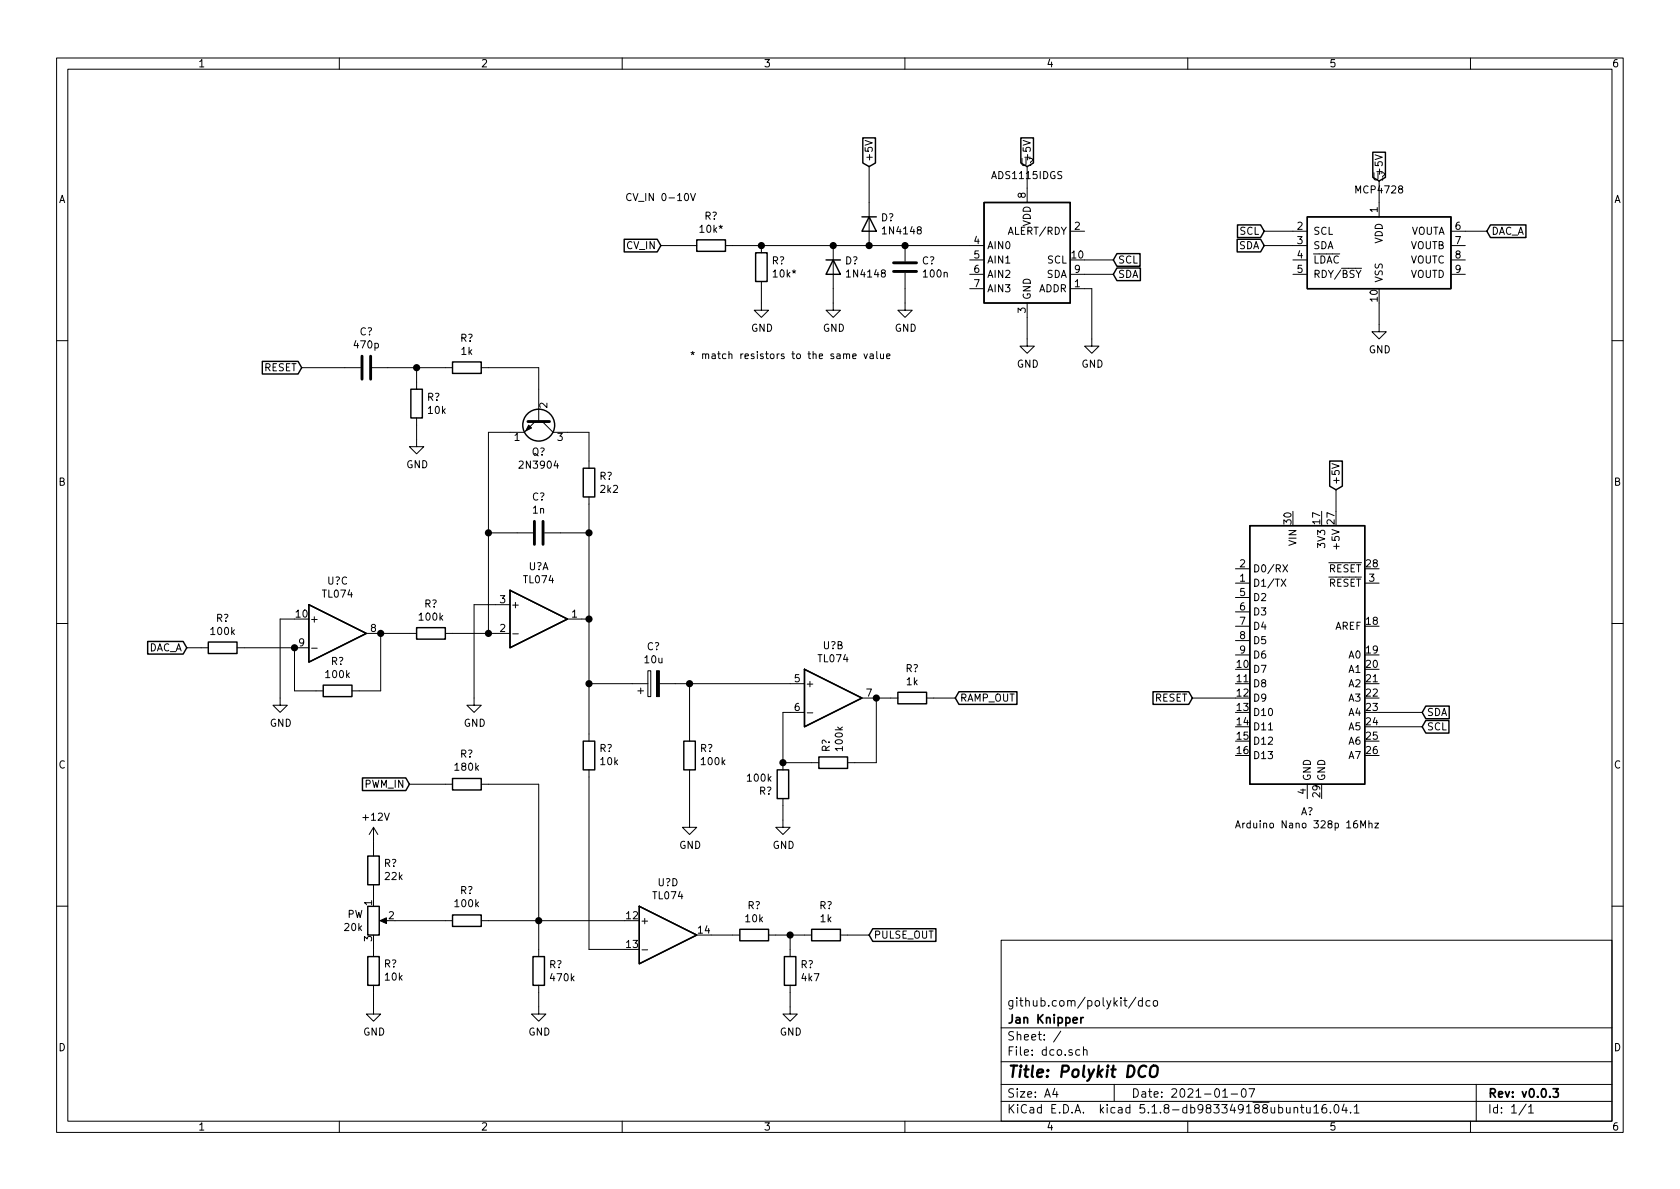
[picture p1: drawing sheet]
<svg xmlns="http://www.w3.org/2000/svg" width="297mm" height="210mm" viewBox="0 0 297 210" stroke-linecap="round" stroke-linejoin="round" font-family="sans-serif">
<g fill="none" stroke="#000" stroke-width=".18">
<path d="M10 10.3h277v189.9h-277zM12 12.2h273v186.1h-273zM60 10.3v1.9M110 10.3v1.9M160 10.3v1.9M210 10.3v1.9M260 10.3v1.9M121.1 34.3l.2-.1a.67 .67 0 0 1 .5 .6 .67 .67 0 0 1-.5 .7l-.3-.5zM122.1 34.2l.4 1.3 .5-1.3M153 24.8l1.2 .5-1.2 .4M153.7 29.5v13.9M180.9 24.8l1.3 .5-1.3 .4"/>
<path d="M181.6 29.5v6.3M243.1 27.4l1.3 .4-1.3 .4M243.8 32v6.3M116.8 43.4h6.4M128.3 43.4h45.7M134.6 49.8v5.1h1.3l-1.3 1.2-1.3-1.2h1.3M134.6 43.4v1.3M147.3 43.4v11.5h1.3l-1.3 1.2-1.3-1.2h1.3M160 48.3v6.6h1.3l-1.3 1.2-1.3-1.2h1.3M160 43.4v2.8M171.4 51h2.6M171.4 46h2.6"/>
<path d="M171.4 48.5h2.6M181.6 53.6v7.6h1.3l-1.3 1.3-1.3-1.3h1.3M189.2 51h3.8v10.2h1.3l-1.3 1.3-1.2-1.3h1.2M189.2 40.9h2.6M189.2 48.5h7.6M191.8 46h5M223.5 40.9h7.6M223.5 43.4h7.6M228.6 46h2.5M228.6 48.5h2.5M239.6 47.4h1.1M239.8 47.8l.4 .7 .4-.7"/>
<path d="M243.8 53.6v5.1h1.3l-1.3 1.2-1.2-1.2h1.2M256.5 40.9h6.4M256.5 43.4h2.6M256.5 46h2.6M256.5 48.5h2.6M10 60.2h2M53.3 65h10.5M65.8 65h14.2M73.7 73.9v5.1h1.2l-1.2 1.3-1.3-1.3h1.3M73.7 65v3.8M85.1 65h10.1v9.5M94.6 74.5l-1.9 1.9h-6.3v35.6"/>
<path d="M95.9 74.5l1.9 1.9h6.3v6.4M149.7 62.8l.2-.2h.3v.8M150.8 63l.6-.1-.1-.3h-.3l-.2 .2v.6h.5M152.8 62.6l.3 .8 .3-.8M153.8 62.6h.5l.1 .8M154.4 62.9h-.4l-.2 .2v.3h.6M155 62.1v1.1l.2 .2M155.7 62.6v.8h.3l.2-.1M156.2 62.6v.8M156.8 63l.6-.1-.1-.3h-.4l-.1 .2v.6h.5M285 60.2h2M86.4 94.2h7.8"/>
<path d="M96.3 94.2h7.8M104.1 87.9v43.2M226.8 99.9l.9 1.2M227.7 99.9l-.9 1.2M235.5 82l1.3 .4-1.3 .4M236.2 86.6v3.8M10 110.3h2M33 114.5h3.8M41.9 114.5h12.7M52.1 109.5h-2.6v15.2h1.3l-1.3 1.3-1.2-1.3h1.2M52.1 114.5v7.7h5M55.1 114.6h1"/>
<path d="M64.8 112h8.9M67.3 112v10.2h-5.1M78.7 112h11.5M90.2 106.9h-6.4v17.8h1.3l-1.3 1.3-1.3-1.3h1.3M90.7 112.1h.9M100.3 109.5h3.8M114.6 118.6h.5v4.6h-.5zM218.4 103.1h2.6M218.4 100.6h2.6M218.4 105.7h2.6M218.4 108.2h2.6M218.4 110.7h2.6"/>
<path d="M218.4 113.3h2.6M218.4 115.8h2.6M226.5 102.4l.9 1.3M227.4 102.4l-.9 1.3M241.3 103.1h2.5M285 110.3h2M72.4 138.7h7.6M85.1 138.7h10.1v30.5M104.1 120.9h10.5M104.1 136.1v31.8h6.4M112.8 122.2h1M113.3 121.7v1"/>
<path d="M116.6 120.9h25.6M121.9 136.1v10.2h1.3l-1.3 1.3-1.3-1.3h1.3M121.9 120.9v10.2M138.4 134.9h6.4M142.2 126h-3.8v10.1M142.7 126.1h1M152.4 123.4h6.3M154.9 123.4v11.5h-5M163.8 123.4h5.1M210.8 123.4h7.6M231.1 138.7v2.5M243.8 126h7.7"/>
<path d="M243.8 128.5h7.7M66 146.3l-.7 1.3M66 146.3v5.1M66 156.5v2.5M66 146.3l.8 1.3M138.4 141.2v5.1h1.3l-1.3 1.3-1.2-1.3h1.2M218.5 146.4l.4-1.3 .4 1.3M218.6 146h.6M242 145.7l.2-.1h.3l.1 .8M242 145.1v1.3M243.1 145.6h.6l-.6 .8h.6M10 160.2h2"/>
<path d="M66 174.2v5.1h1.3l-1.3 1.3-1.2-1.3h1.2M66 166.6v2.6M67.6 162.8h1M69.8 162.8h10.2M85.1 162.8h25.4M95.2 174.2v5.1h1.3l-1.3 1.3-1.2-1.3h1.2M113.5 168h1M125.7 165.3h5.1M135.9 165.3h7.6M139.7 174.2v5.1h1.3l-1.3 1.3-1.3-1.3h1.3M139.7 165.3v3.9M148.6 165.3h5.1"/>
<path d="M177 166.3h108v32h-108zM200.8 176.3l-1.3 2M202 177l-.5-.1-.2 .3v.6l.2 .1 .5-.1M202 176.4v1.5M203.3 177l-.4-.1-.3 .3 .1 .6 .2 .1 .4-.1M204 177.1l.2-.2 .4 .2v.7l-.2 .1-.4-.1zM285 160.2h2M60 198.3v1.9M110 198.3v1.9M160 198.3v1.9M177 194.8h108M177 191.8h108"/>
<path d="M177 187.8h108M177 181.8h108M186.5 192.5l-.4 1h1M186.8 193v1M187.6 182.3l-1.3 2M190.9 185.7l-.4-.1-.3 .3 .1 .6 .2 .1 .4-.1M191.6 185.7a.37 .37 0 0 1 .6 .1v.8M191.6 185.1v1.5M197 191.8v3M210 198.3v1.9M216.2 194h.8M217.7 193.5h1.1"/>
<path d="M219.6 192.7l.4-.2a.94 .94 0 0 1 0 1.5 .82 .82 0 0 1-.4-1.3zM220.8 192.5h1l-.6 1.5M228.8 196l.2-.2 .4 .1v.9M228.8 195.8v1M229.9 195.8h.6M230.1 195.3v1.3l.4 .2M231 195.8v.8a.37 .37 0 0 0 .6 .1M231.6 195.8v1M232.3 195.8l.4-.5v1.5M232.3 196.8h.8M234.4 195.3a.59 .59 0 0 0-.7 .7l.1 .7 .2 .1 .5-.1 .1-.5-.2-.2-.4-.1-.3 .3M235.2 196.7v.1"/>
<path d="M236 195.5l.2-.2a.8 .8 0 0 1 .5 .8 .8 .8 0 0 1-.5 .7l-.2-.1-.1-.4zM237.6 195.2l-.3 1.1h.9M238 195.8v1M238.8 196.7v.1M239.4 195.8l.5-.5v1.5M239.4 196.8h.9M260 198.3v1.9M261 191.8v6.5M269.8 195.2l-1.2 2M270.3 195.8l.4-.5v1.5M270.3 196.8h.8"/>
</g>
<path d="M191.1 179.9v1M191.5 179.9l-.3 .1-.1 .2M274.6 192.5h.9l-.5 .6 .5 .1v.7l-.3 .1-.6-.1" fill="none" stroke="#000" stroke-width=".3"/>
<path d="M203.5 188.7a.69 .69 0 0 1 1.2 0 1.49 1.49 0 0 1-.6 1.7l-.6-.1a1.55 1.55 0 0 1 0-1.6z" fill="none" stroke="#000" stroke-width=".41"/>
<g fill="none" stroke="#000" stroke-width=".25">
<path d="M152.4 38.3h2.5M152.6 24.4h2.2v4.4l-1.1 .7-1.1-.7zM153.7 38.3l1.2 2.6h-2.5zM174 35.8h15.2v17.8h-15.2zM180.5 24.4h2.2v4.4l-1.1 .7-1.1-.7zM218.8 39.8h4.1l.6 1.1-.6 1.1h-4.1zM231.1 38.3h25.4v12.7h-25.4zM242.7 26.9h2.3v4.5l-1.2 .6-1.1-.6zM263.5 39.8h6.3v2.2h-6.3l-.6-1.1zM110.4 42.3h5.8l.6 1.1-.6 1.1h-5.8zM123.2 42.4h5.1v2h-5.1zM133.6 44.7h2v5.1h-2z"/>
<path d="M146 46h2.6M147.3 46l1.3 2.5h-2.6zM197.5 47.4h4.1v2.2h-4.1l-.7-1.1zM197.5 44.9h4.1v2.2h-4.1l-.7-1.1zM218.7 42.3h4.2l.6 1.1-.6 1.1h-4.2zM46.4 63.9h6.3l.6 1.1-.6 1.1h-6.3zM72.6 68.8h2.1v5.1h-2.1zM80 64h5.1v2h-5.1zM103.1 82.8h2.1v5.1h-2.1zM221 93h20.3v45.7h-20.3zM235.1 81.5h2.2v4.5l-1.1 .6-1.1-.6zM26.1 113.4h6.3l.6 1.1-.6 1.2h-6.3z"/>
<path d="M36.8 113.5h5.1v2.1h-5.1zM54.6 106.9l10.2 5.1-10.2 5.1zM73.7 111h5v2h-5zM90.2 104.4l10.1 5.1-10.1 5zM142.2 118.4l10.2 5-10.2 5.1zM57.1 121.2h5.1v2h-5.1zM64.1 137.6h7.7l.6 1.1-.6 1.1h-7.7zM80 137.7h5.1v2h-5.1zM103.1 131.1h2.1v5h-2.1zM120.9 131.1h2v5h-2zM137.4 136.1h2v5.1h-2zM144.8 133.9h5.1v2h-5.1z"/>
<path d="M158.7 122.4h5.1v2.1h-5.1zM169.5 122.3h10.3v2.3h-10.3l-.6-1.2zM203.9 122.3h6.3l.6 1.1-.6 1.2h-6.3zM252.1 124.9h4.1v2.2h-4.1l-.6-1.1zM252.1 127.4h4.1v2.2h-4.1l-.6-1.1zM65 151.4h2.1v5.1h-2.1zM65 169.2h2.1v5h-2.1zM65 160.3h2.1v5h-2.1zM80 161.8h5.1v2h-5.1zM94.2 169.2h2.1v5h-2.1zM113 160.3l10.2 5-10.2 5.1zM130.8 164.3h5.1v2.1h-5.1z"/>
<path d="M138.7 169.2h2v5h-2zM143.5 164.3h5.1v2.1h-5.1zM154.3 164.2h11.2v2.3h-11.2l-.6-1.2z"/>
<circle cx="95.2" cy="75.2" r="2.82"/>
</g>
<path d="M93.5 75.2l.5 .5-1 .5zM116.1 118.6h.5v4.6h-.5zM67.2 162.8l1.1-.5v1z" fill="#000" stroke="#000" stroke-width=".18"/>
<path d="M158 48h4.1M158 46.5h4.1M64 63v4.1M65.5 63v4.1M93.3 74.5h3.9M94.5 92.2v4.1M96 92.2v4.1" fill="none" stroke="#000" stroke-width=".51"/>
<g fill="#000" stroke="#000" stroke-width=".25">
<circle cx="134.6" cy="43.4" r=".51"/>
<circle cx="147.3" cy="43.4" r=".51"/>
<circle cx="153.7" cy="43.4" r=".51"/>
<circle cx="160" cy="43.4" r=".51"/>
<circle cx="73.7" cy="65" r=".51"/>
<circle cx="86.4" cy="94.2" r=".51"/>
<circle cx="104.1" cy="94.2" r=".51"/>
<circle cx="52.1" cy="114.5" r=".51"/>
<circle cx="67.3" cy="112" r=".51"/>
<circle cx="86.4" cy="112" r=".51"/>
<circle cx="104.1" cy="109.5" r=".51"/>
<circle cx="104.1" cy="120.9" r=".51"/>
<circle cx="121.9" cy="120.9" r=".51"/>
<circle cx="138.4" cy="134.9" r=".51"/>
<circle cx="154.9" cy="123.4" r=".51"/>
<circle cx="95.3" cy="162.8" r=".51"/>
<circle cx="139.7" cy="165.3" r=".51"/>
</g>
<text font-size="2.8" x="178" y="190.5">Title: Polykit DCO</text>
<g font-size="2.1">
<text x="178" y="178">github.com/polykit/dco</text>
<text x="178" y="184">Sheet: /</text>
<text x="178" y="181">Jan Knipper</text>
<text x="178" y="186.7">File: dco.sch</text>
<text x="178" y="196.9">KiCad E.D.A. kicad 5.1.8-db983349188ubuntu16.04.1</text>
<text x="178" y="194.1">Size: A4</text>
<text x="200" y="194.1">Date: 2021-01-07</text>
<text x="263" y="194.1">Rev: v0.0.3</text>
<text x="263" y="196.9">Id: 1/1</text>
</g>
<g font-size="1.8">
<text x="35" y="11.9">1</text>
<text x="85" y="11.9">2</text>
<text x="135" y="11.9">3</text>
<text x="185" y="11.9">4</text>
<text x="235" y="11.9">5</text>
<text x="285" y="11.9">6</text>
<text x="154.3" y="28.7" transform="rotate(-90 154.3 28.7)">+5V</text>
<text x="180.4" y="29.4">U?</text>
<text x="182.2" y="28.7" transform="rotate(-90 182.2 28.7)">+5V</text>
<text x="10.4" y="35.9">A</text>
<text x="110.5" y="35.6">CV_IN 0-10V</text>
<text x="175.6" y="31.7">ADS1115IDGS</text>
<text x="181.4" y="35" transform="rotate(-90 181.4 35)">8</text>
<text x="239.9" y="34.2">MCP4728</text>
<text x="242.7" y="31.9">U?</text>
<text x="244.5" y="31.2" transform="rotate(-90 244.5 31.2)">+5V</text>
<text x="285.4" y="35.9">A</text>
<text x="123.9" y="41.2">10k*</text>
<text x="124.6" y="38.9">R?</text>
<text x="155.8" y="39.1">D?</text>
<text x="156.4" y="41.4">1N4148</text>
<text x="178.6" y="41.5">ALERT/RDY</text>
<text x="182.2" y="40.1" transform="rotate(-90 182.2 40.1)">VDD</text>
<text x="190" y="40.6">2</text>
<text x="219.2" y="41.5">SCL</text>
<text x="229.4" y="40.6">2</text>
<text x="232.2" y="41.5">SCL</text>
<text x="243.6" y="37.6" transform="rotate(-90 243.6 37.6)">1</text>
<text x="249.3" y="41.5">VOUTA</text>
<text x="257.3" y="40.6">6</text>
<text x="263.7" y="41.5">DAC_A</text>
<text x="110.8" y="44.1">CV_IN</text>
<text x="136.5" y="46.8">R?</text>
<text x="149.4" y="46.8">D?</text>
<text x="163" y="46.8">C?</text>
<text x="172.2" y="43.2">4</text>
<text x="172.2" y="45.7">5</text>
<text x="174.5" y="44.1">AIN0</text>
<text x="174.5" y="46.6">AIN1</text>
<text x="185.2" y="46.6">SCL</text>
<text x="189.5" y="45.7">10</text>
<text x="197.6" y="46.6">SCL</text>
<text x="219" y="44.1">SDA</text>
<text x="229.4" y="43.2">3</text>
<text x="229.4" y="45.7">4</text>
<text x="232.2" y="44.1">SDA</text>
<text x="232.2" y="46.6">LDAC</text>
<text x="244.5" y="43.1" transform="rotate(-90 244.5 43.1)">VDD</text>
<text x="249.3" y="44.1">VOUTB</text>
<text x="249.3" y="46.6">VOUTC</text>
<text x="257.3" y="43.2">7</text>
<text x="257.3" y="45.7">8</text>
<text x="136.9" y="49.1">10k*</text>
<text x="150" y="49.1">1N4148</text>
<text x="163.4" y="49.1">100n</text>
<text x="172.2" y="48.3">6</text>
<text x="172.2" y="50.8">7</text>
<text x="174.5" y="49.1">AIN2</text>
<text x="174.5" y="51.7">AIN3</text>
<text x="182.2" y="53.1" transform="rotate(-90 182.2 53.1)">GND</text>
<text x="183.6" y="51.7">ADDR</text>
<text x="185" y="49.1">SDA</text>
<text x="190" y="50.8">1</text>
<text x="190" y="48.3">9</text>
<text x="197.6" y="49.1">SDA</text>
<text x="229.4" y="48.3">5</text>
<text x="232.2" y="49.1">RDY/BSY</text>
<text x="243.6" y="53.3" transform="rotate(-90 243.6 53.3)">10</text>
<text x="244.5" y="50" transform="rotate(-90 244.5 50)">VSS</text>
<text x="249.3" y="49.1">VOUTD</text>
<text x="257.3" y="48.3">9</text>
<text x="63.6" y="59.3">C?</text>
<text x="132.8" y="58.7">GND</text>
<text x="145.5" y="58.7">GND</text>
<text x="158.2" y="58.7">GND</text>
<text x="181.4" y="55.3" transform="rotate(-90 181.4 55.3)">3</text>
<text x="46.7" y="65.7">RESET</text>
<text x="62.8" y="61.6">470p</text>
<text x="81.4" y="60.4">R?</text>
<text x="81.6" y="62.8">1k</text>
<text x="121.9" y="63.5">* match resistors to the same value</text>
<text x="179.8" y="65">GND</text>
<text x="191.2" y="65">GND</text>
<text x="242" y="62.5">GND</text>
<text x="75.5" y="70.9">R?</text>
<text x="75.8" y="73.2">10k</text>
<text x="91" y="78">1</text>
<text x="96.8" y="72.2" transform="rotate(-90 96.8 72.2)">2</text>
<text x="98.6" y="78">3</text>
<text x="71.8" y="82.8">GND</text>
<text x="92.2" y="82.9">2N3904</text>
<text x="94" y="80.6">Q?</text>
<text x="10.4" y="85.9">B</text>
<text x="94.1" y="88.5">C?</text>
<text x="106" y="84.9">R?</text>
<text x="106.2" y="87.2">2k2</text>
<text x="236.9" y="85.8" transform="rotate(-90 236.9 85.8)">+5V</text>
<text x="285.4" y="85.9">B</text>
<text x="94.2" y="90.8">1n</text>
<text x="228.3" y="92.7" transform="rotate(-90 228.3 92.7)">30</text>
<text x="233.4" y="92.7" transform="rotate(-90 233.4 92.7)">17</text>
<text x="236" y="92.7" transform="rotate(-90 236 92.7)">27</text>
<text x="93.4" y="100.8">U?A</text>
<text x="219.2" y="100.3">2</text>
<text x="221.5" y="101.2">D0/RX</text>
<text x="229.2" y="96.4" transform="rotate(-90 229.2 96.4)">VIN</text>
<text x="234.3" y="96.6" transform="rotate(-90 234.3 96.6)">3V3</text>
<text x="234.9" y="101.2">RESET</text>
<text x="236.9" y="96.7" transform="rotate(-90 236.9 96.7)">+5V</text>
<text x="241.6" y="100.3">28</text>
<text x="57.1" y="105.7">TL074</text>
<text x="57.9" y="103.4">U?C</text>
<text x="75" y="107.4">R?</text>
<text x="88.4" y="106.7">3</text>
<text x="90.3" y="107.6">+</text>
<text x="92.7" y="103.1">TL074</text>
<text x="219.2" y="102.9">1</text>
<text x="219.2" y="105.4">5</text>
<text x="219.2" y="107.9">6</text>
<text x="221.5" y="103.8">D1/TX</text>
<text x="221.5" y="106.3">D2</text>
<text x="234.9" y="103.8">RESET</text>
<text x="242.1" y="102.9">3</text>
<text x="37.4" y="112.3">100k</text>
<text x="38.2" y="110">R?</text>
<text x="52.4" y="109.2">10</text>
<text x="54.7" y="110.1">+</text>
<text x="65.6" y="111.8">8</text>
<text x="74.2" y="109.7">100k</text>
<text x="88.4" y="111.8">2</text>
<text x="101.1" y="109.2">1</text>
<text x="219.2" y="110.5">7</text>
<text x="219.2" y="113">8</text>
<text x="221.5" y="108.8">D3</text>
<text x="221.5" y="111.4">D4</text>
<text x="221.5" y="113.9">D5</text>
<text x="236" y="111.4">AREF</text>
<text x="241.6" y="110.5">18</text>
<text x="26.1" y="115.2">DAC_A</text>
<text x="52.9" y="114.3">9</text>
<text x="57.7" y="119.9">100k</text>
<text x="58.5" y="117.6">R?</text>
<text x="114" y="117.3">10u</text>
<text x="114.4" y="115">C?</text>
<text x="144.8" y="117.1">TL074</text>
<text x="145.5" y="114.8">U?B</text>
<text x="160.1" y="118.9">R?</text>
<text x="218.7" y="118.1">10</text>
<text x="219.2" y="115.6">9</text>
<text x="221.5" y="119">D7</text>
<text x="221.5" y="116.5">D6</text>
<text x="238.5" y="116.5">A0</text>
<text x="238.5" y="119">A1</text>
<text x="241.6" y="115.6">19</text>
<text x="241.6" y="118.1">20</text>
<text x="140.5" y="120.6">5</text>
<text x="140.5" y="125.7">6</text>
<text x="142.4" y="121.5">+</text>
<text x="153.2" y="123.2">7</text>
<text x="160.3" y="121.2">1k</text>
<text x="169.7" y="124.1">RAMP_OUT</text>
<text x="204.1" y="124.1">RESET</text>
<text x="218.7" y="120.6">11</text>
<text x="218.7" y="123.2">12</text>
<text x="218.7" y="125.7">13</text>
<text x="221.5" y="121.5">D8</text>
<text x="221.5" y="124.1">D9</text>
<text x="238.5" y="121.5">A2</text>
<text x="238.5" y="124.1">A3</text>
<text x="241.6" y="120.6">21</text>
<text x="241.6" y="123.2">22</text>
<text x="241.6" y="125.7">23</text>
<text x="47.7" y="128.5">GND</text>
<text x="82" y="128.5">GND</text>
<text x="218.7" y="128.3">14</text>
<text x="218.7" y="130.8">15</text>
<text x="221.5" y="126.6">D10</text>
<text x="221.5" y="129.2">D11</text>
<text x="221.5" y="131.7">D12</text>
<text x="238.5" y="126.6">A4</text>
<text x="238.5" y="129.2">A5</text>
<text x="238.5" y="131.7">A6</text>
<text x="241.6" y="128.3">24</text>
<text x="241.6" y="130.8">25</text>
<text x="252.2" y="126.6">SDA</text>
<text x="252.2" y="129.2">SCL</text>
<text x="10.4" y="135.9">C</text>
<text x="80.6" y="136.3">180k</text>
<text x="81.4" y="134">R?</text>
<text x="106" y="133">R?</text>
<text x="106.2" y="135.3">10k</text>
<text x="123.8" y="133">R?</text>
<text x="124.1" y="135.3">100k</text>
<text x="146.7" y="133" transform="rotate(-90 146.7 133)">R?</text>
<text x="149" y="132.6" transform="rotate(-90 149 132.6)">100k</text>
<text x="218.7" y="133.3">16</text>
<text x="221.5" y="134.2">D13</text>
<text x="238.5" y="134.2">A7</text>
<text x="241.6" y="133.3">26</text>
<text x="285.4" y="135.9">C</text>
<text x="64.5" y="139.3">PWM_IN</text>
<text x="132.3" y="138.2">100k</text>
<text x="134.2" y="140.5">R?</text>
<text x="230.9" y="140.4" transform="rotate(-90 230.9 140.4)">4</text>
<text x="231.8" y="138.2" transform="rotate(-90 231.8 138.2)">GND</text>
<text x="233.4" y="140.9" transform="rotate(-90 233.4 140.9)">29</text>
<text x="234.3" y="138.2" transform="rotate(-90 234.3 138.2)">GND</text>
<text x="64.3" y="145.1">+12V</text>
<text x="220.1" y="146.5">Arduino Nano 328p 16Mhz</text>
<text x="230" y="144.2">A?</text>
<text x="67.9" y="153.3">R?</text>
<text x="68.1" y="155.6">22k</text>
<text x="120.1" y="150.1">GND</text>
<text x="136.6" y="150.1">GND</text>
<text x="65.8" y="160.1" transform="rotate(-90 65.8 160.1)">1</text>
<text x="80.6" y="160.4">100k</text>
<text x="81.4" y="158.1">R?</text>
<text x="115.6" y="159">TL074</text>
<text x="116.3" y="156.7">U?D</text>
<text x="132.2" y="160.8">R?</text>
<text x="144.9" y="160.8">R?</text>
<text x="61" y="164.6">20k</text>
<text x="61.4" y="162.3">PW</text>
<text x="65.8" y="166.5" transform="rotate(-90 65.8 166.5)">3</text>
<text x="68.7" y="162.6">2</text>
<text x="110.8" y="162.6">12</text>
<text x="110.8" y="167.6">13</text>
<text x="113.2" y="163.4">+</text>
<text x="123.5" y="165.1">14</text>
<text x="131.9" y="163.1">10k</text>
<text x="145.1" y="163.1">1k</text>
<text x="154.5" y="166">PULSE_OUT</text>
<text x="67.9" y="171.1">R?</text>
<text x="68.1" y="173.4">10k</text>
<text x="97.1" y="171.2">R?</text>
<text x="97.5" y="173.5">470k</text>
<text x="141.6" y="171.2">R?</text>
<text x="141.8" y="173.5">4k7</text>
<text x="10.4" y="185.9">D</text>
<text x="64.2" y="183.1">GND</text>
<text x="93.4" y="183.1">GND</text>
<text x="137.9" y="183.1">GND</text>
<text x="285.4" y="185.9">D</text>
<text x="35" y="199.9">1</text>
<text x="85" y="199.9">2</text>
<text x="135" y="199.9">3</text>
<text x="185" y="199.9">4</text>
<text x="235" y="199.9">5</text>
<text x="285" y="199.9">6</text>
</g>
</svg>
